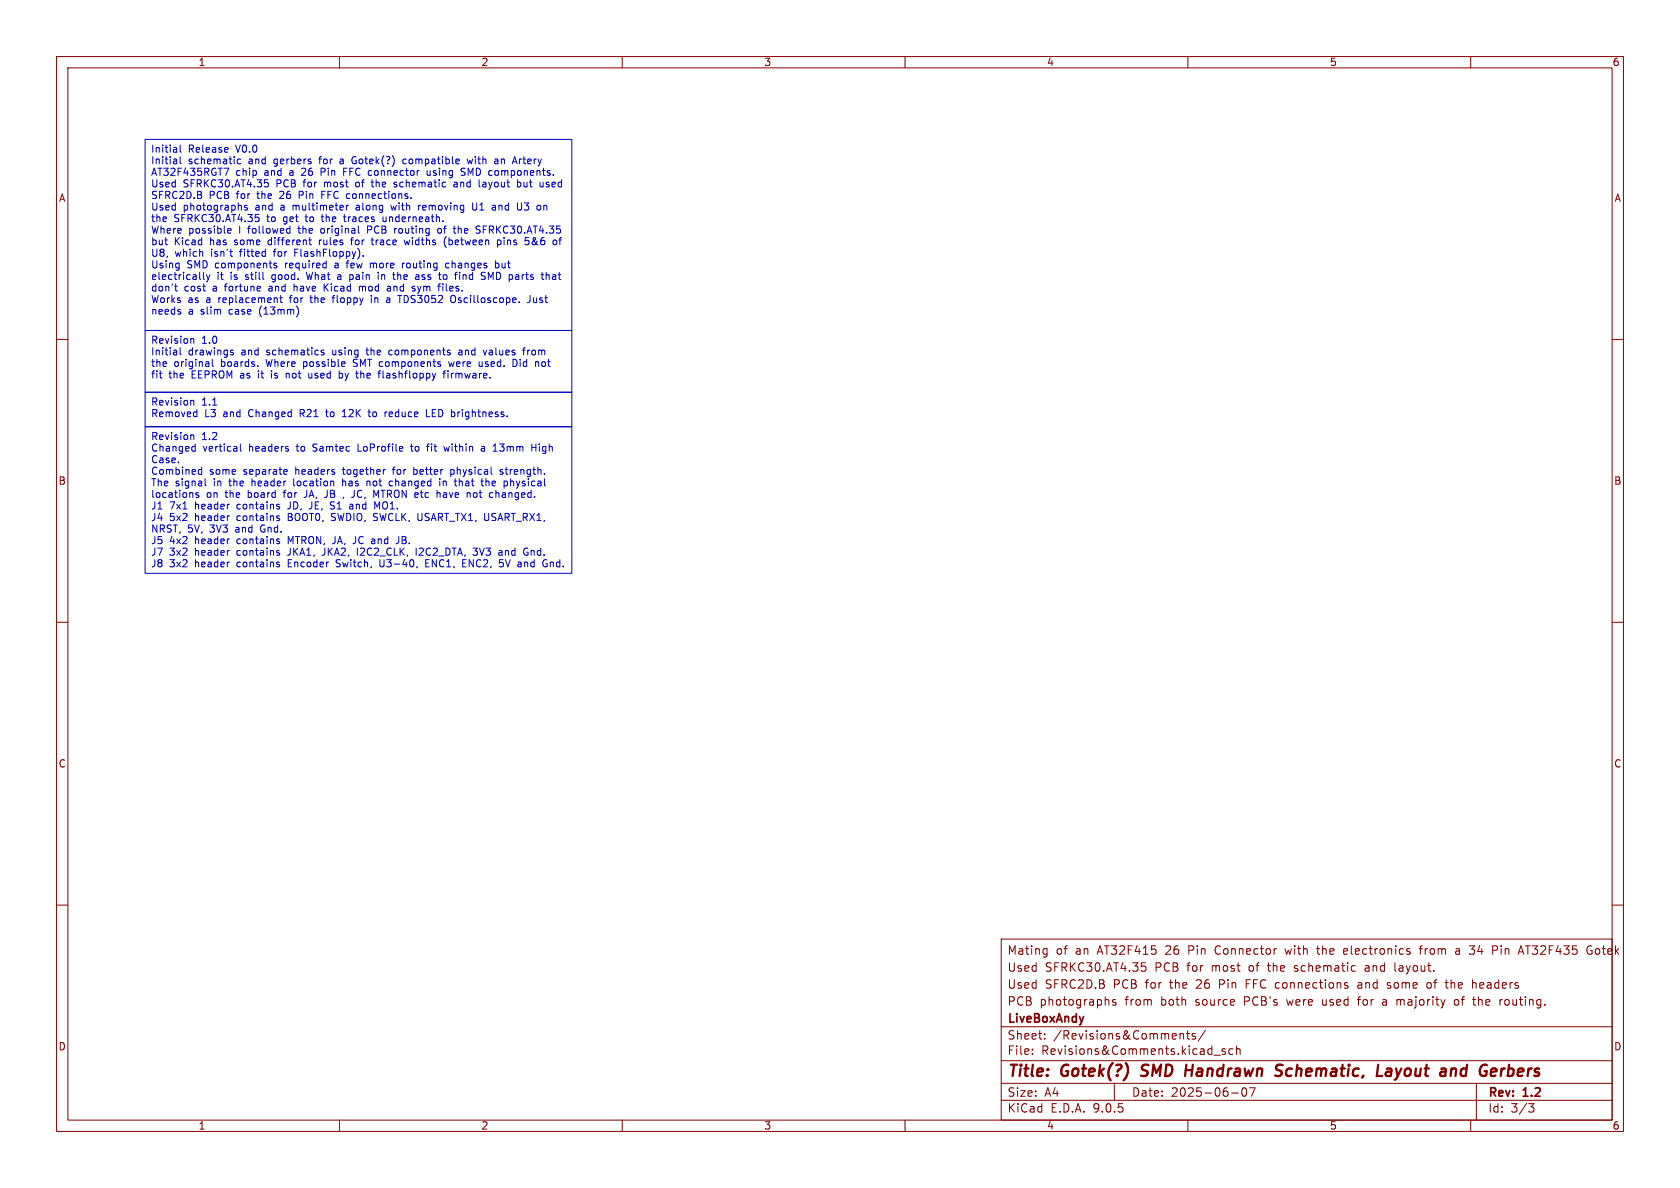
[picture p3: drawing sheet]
<svg xmlns="http://www.w3.org/2000/svg" width="297mm" height="210mm" viewBox="0 0 297 210" stroke-linecap="round" stroke-linejoin="round" font-family="sans-serif">
<g fill="none" stroke="#840000" stroke-width=".18">
<path d="M10 10h277v190h-277zM12 12h273v186h-273zM60 10v2M110 10v2M160 10v2M210 10v2M260 10v2M10 60h2M285 60h2M10 110h2M285 110h2M10 160h2"/>
<path d="M177 166h108v32h-108zM184.7 167.7l.4 .1M185.1 167.7v1.2l-.3 .3M185.1 168.6l-.4 .1M197.2 176.8l-.3-.1-.2 .2v.2l.5 .2v.3h-.5M201.8 170.2h.7M202 170.8h.3l.3 .3-.1 .5-.5 .1M220.3 173.9h.5M221 173.2h-.7v1.5M227.2 167.7l.3 1M228.8 171.6l.2 .1M228.9 170.8v.3"/>
<path d="M232.7 167.7h.6M233 167.2v1.3l.2 .2M233.8 176.7l.1 .9M238 167.7h-.3l-.2 .2 .1 .7 .4 .1M238.1 174.2l.2 .2-.2 .3M238.1 173.7l.1 .1M238.2 168.1l-.7 .1M240 176.7h.5M240.4 176.2l-.2 .2v1.3M240.5 173.7l-.4 .1M240.6 174.1h-.4a.29 .29 0 0 0-.2 .3 .29 .29 0 0 0 .2 .3h.4M241.8 170.7l-.4 .1"/>
<path d="M241.9 171.1h-.4a.29 .29 0 0 0-.2 .3 .29 .29 0 0 0 .2 .3h.4M244.5 176.8h.5l.1 .9M245.1 177.1h-.5a.29 .29 0 0 0-.2 .3 .29 .29 0 0 0 .2 .3l.5-.1M245.2 174.6h.6M245.8 173.8l-.3-.1-.3 .2 .1 .2 .5 .2M246.6 170.2v1.3l.2 .2M247 176.7v1M247.5 176.8l-.3-.1-.2 .1M249.1 168.2l.2 .2-.2 .3M249.1 167.7l.1 .1M250.9 167.7h.6M251.5 167.2l-.4 .2v1.3"/>
<path d="M253 173.8l-.5-.1-.3 .3v.4l.2 .2 .3 .1 .3-.1M255.5 173.7h.5M255.9 174.7h.1M257.4 167.8l.4-.1 .2 .2M257.8 176.8l-.4-.1-.3 .3v.4l.1 .2 .4 .1 .2-.1M258 168.1h-.5a.29 .29 0 0 0-.2 .3 .29 .29 0 0 0 .2 .3l.5-.1M259.7 167.2h1l-.5 .6M260.3 176.7h.6M260.4 167.8l.3 .3M260.5 173.7h.2l.3 .2v.8M260.7 168.4l-.3 .3M260.7 177.7h.2"/>
<path d="M263.9 167.2h.6l.2 .3-.1 .4-.7 .1M265.5 176.7h.1M266.3 176.7l-.3 .3v.4l.3 .3M268.5 168.3h.7M268.9 167.2l.5 1.5M281.2 168.1h.3l-.1 .5a.54 .54 0 0 1-.7-.1M281.4 167.3a.54 .54 0 0 0-.7 .1M285 160h2M60 198v2M110 198v2M160 198v2M177 194.5h108"/>
<path d="M177 191.5h108M177 187.5h108M177 181.5h108M182.5 186.3v.1M182.5 185.5v.1M184.7 183.6v.1M184.7 182.8v.1M197 191.5v3M208.7 182.8h.5v.9M209.7 182.7h.6M210 182.2v1.3l.3 .2M210 198v2"/>
<path d="M211.3 182.8l-.3-.1-.3 .2 .1 .2 .5 .2v.3h-.6M213.1 182.1l-1.3 2M214.6 186.5h1.1M216.6 185.5l-.4-.1-.2 .2 .1 .2 .5 .2v.3h-.6M217.7 193.2h1.2M218 185.5l-.5-.1-.3 .3v.4l.2 .2h.6M218.6 185.5l.2-.1 .4 .1v.9M218.6 184.9v1.5M219.7 192.4l.2-.1a.81 .81 0 0 1 .6 .6 .81 .81 0 0 1-.3 .8l-.2 .1a.81 .81 0 0 1-.3-1.4zM220.9 192.3h1l-.7 1.5M260 198v2M261 191.5v6.5"/>
<path d="M270.2 195.1h1l-.5 .6 .4 .1 .1 .5-.3 .3h-.4"/>
</g>
<path d="M201.7 190.1l.3 .1M202 188.4l-.1 .2v.4M209.6 189.2h1.2M225.6 189l.7 .3a.49 .49 0 0 1 .3 .5 .49 .49 0 0 1-.4 .4l-.8-.1M226.8 188.3a.85 .85 0 0 0-1.1 .1l-.1 .2M243.6 188.2l-.2 2h.9M245.2 189l.2-.1 .5 .1M246 189.4h-.7a.4 .4 0 0 0-.3 .4 .4 .4 0 0 0 .2 .4l.7-.1M246 189.2l-.1 1M256.9 188.9l.5 .1v.2l-.1 1M265.5 188.9l-.2 1.3M265.8 188.9l-.4 .4" fill="none" stroke="#840000" stroke-width=".4"/>
<g fill="none" stroke="#0000c2" stroke-width=".18">
<path d="M25.7 24.6h75.4v33.8h-75.4zM31.2 26.1v.8M31.2 28.2v.8M31.2 26.9h-.1M31.2 26.4h-.1M31.2 28.9l-.1 .1M31.2 28.4l-.1 .1M31.8 25.6v1.1l.2 .2M31.8 27.7v1.1l.2 .2M40.4 29.7l-.5 1.3M42.6 28.2l-.4-.1-.3 .3 .2 .5h.5M43.7 36.3h-.3l-.2 .2 .1 .2 .4 .1v.3h-.5"/>
<path d="M45.3 38.4h.3l.2 .2-.1 .5-.4 .1M46.9 32.3h.3l.2 .2-.1 .5h-.4M51.3 40v1.2M52.9 34.5h.5M53.4 33.8h-.5v1.3M56.8 29.7v1.3M56.8 30.4h.4M56.8 38.3h.4M56.9 34.4h.4M56.9 37.9l.1 1.2M57.5 33.8h-.6v1.3M60.3 28.1l-.2 .1"/>
<path d="M60.3 28.5l-.2 .2 .2 .3M60.7 38.3h.5M60.8 30.3h.4M60.8 29.7v1.3M60.9 37.9v1.1l.3 .2M61.2 36.3v.8M61.6 36.3l-.4 .2M62.3 28.7l.3 .3M62.6 27.7l-.3 .3M63 32.3l-.1 .1 .1 .6M63.1 36.3h-.1M63.1 36.7l-.2 .1 .2 .3"/>
<path d="M65 40v1.2M65.6 32.2h.5M65.8 31.8v1.1l.3 .1M67.7 38.3l.1 .8 .3 .1 .2-.1M69.1 36.3l.2 .8 .3-.6M70.1 32.3l-.3-.1-.2 .2 .6 .4M70.2 32.9l-.2 .1h-.4M71.8 28.2l-.3-.1-.3 .3 .1 .5h.5M72.7 35v.1M74 36.3v.8M74.4 36.3l-.4 .2M75.5 30.2l.1 .7 .3 .1 .2-.1"/>
<path d="M76.1 30.2v.8M80.8 32.5l-.4 .1-.2 .1 .2 .3h.4M80.8 32.4v.6M81 40v1.2M82.2 29.8l-.5-.1-.1 .2v.3l.5 .3 .1 .3-.2 .2-.5-.1M82.6 28.1l.2 .9 .3-.6 .2 .6 .3-.9M83.6 35.9v1l.2 .2h.4l.1-.2v-1M84.7 40h.2M85.8 32.6h-.3l-.2 .1 .1 .3h.4M87.2 36.3h.3l.1 .8M87.5 28.9h.5M87.5 28.2h.5v.8"/>
<path d="M87.6 37.1h-.4M87.6 36.6l-.4 .1M88 28.4l-.5 .1M90.6 29l.4-1.3 .4 1.3M91.5 31.8v1.2M92 32.3v.6l-.2 .1h-.3M92.2 35.9v1l-.1 .2h-.4M96.1 36.3v.8M96.3 36.3l-.2 .1M96.6 33h.3M96.6 32.4v.2h.3M25.7 58.4h75.4v10.9h-75.4z"/>
<path d="M31.1 50.2v1.1l.3 .1M31.5 46.5l.2 .1M31.7 46.5l-.1 1.2M31.7 47.3l-.2 .1M33.8 59.9h.4l.1 .8M35.4 49.3l.1 .1M36 48.1v1.1l.1 .2M36.5 48.6l.3 .8M36.8 49.4l-.3 .4M37.1 48.6l-.3 .8M40.3 41.2h.5M40.3 40.4h.4l.2 .3-.6 .1"/>
<path d="M40.6 44.5h.5M41 45.3h.1M48.9 46.6l-.3-.1-.2 .2 .1 .2 .4 .1v.3h-.5M49.4 52.6h.5M49.6 52.2v1.1l.3 .2M51.3 41.2h-.2M52 50.2v1.2M52.1 44.6h.4M52.1 44v1.3M54.2 48.1l.3 1.3M54.6 42.4h.5M54.8 52.6h.5"/>
<path d="M54.8 43.2l.3 .1M54.9 52.2l.1 1.2M56.5 42.4v.9M56.7 42.4l-.2 .3M56.8 40.4l-.1 .2 .1 .6M57.3 50.2v1.2M57.5 50.7l.5 .7M58 50.2l-.7 .7M58.7 52.6h.5M58.9 52.4v1.1M60.1 48.6h-.4M60.1 48.9h-.3l-.1 .2v.2l.4 .1"/>
<path d="M61.4 46.3v1.1M62 48.6l.4 .1M62.1 42.2v1.1M62.4 49.3l-.4 .1M63.5 50.6v.8M64.2 45.2v.1M65 40.6h.5M65.5 46.5v.9M65.6 42.4h.5M65.7 52.6v.9M65.8 42v1.1l.3 .2M65.8 46.5l-.3 .1"/>
<path d="M66.9 48.6v.8M67.5 48.6v.8M67.6 48.6l-.1 .1M68.5 51.4h.5M68.5 50.7h.5v.7M68.5 52.6h.2l.2 .2v.7M68.9 53.4l-.4 .1M68.9 52.9l-.4 .1M69 50.9l-.5 .1M70.1 40.4h-.2M70.3 48.1v1.3M70.5 48.6l-.2 .1"/>
<path d="M70.7 52.2v1.3M71.2 46.5v.9M71.5 42.4l.2 .9 .2-.6 .3 .6 .2-.9M71.5 46.5l-.3 .3M73 51l.3 .1 .1 .2-.2 .1h-.2M73 50.6l.3 .1M74.1 48.7v.7M74.1 49.3l-.2 .1M74.1 48.9h-.2M77.4 40.5l.2-.1 .4 .1 .1 .5-.2 .2h-.3l-.2-.1zM77.7 48.1v1.1M78.3 50.6v.8"/>
<path d="M78.4 48.7l.2-.1 .4 .1M78.4 49.3l.2 .1 .4-.1M78.7 42.2a1.48 1.48 0 0 0 .2 1.6M79.4 46.6l-.4-.1-.2 .3 .1 .5h.5M79.4 42v1.3M79.4 43.2l.1 .1M79.5 42.4l-.1 .1M80.5 52.4a.85 .85 0 0 1-.3 1.1l-.3-.1M81.2 40.4l-.2 .1M81.9 48.6v.8M84.6 40.6l.3 .3-.3 .3M87.2 48.1l-.4 .9-.5-.9v1.3"/>
<path d="M87.6 46.1v1.3M87.6 46.6l.4-.1 .2 .3-.1 .5h-.5M88 42.5l.3-.1 .3 .3-.1 .5h-.5M88 42.4v1.3M93.3 42.5l.2 .2v.3l-.2 .3M93.7 52.2v.9a.41 .41 0 0 1-.5 .4M94.2 42.7l-.1 .1 .1 .4M94.3 52.6v.7l.4 .2M96.9 48.6l.2 .1v.7M98.1 48.6h-.4M98.1 48.9h-.3l-.2 .2 .1 .2 .4 .1M98.4 42.5v.6"/>
<path d="M98.8 42.4h.5M99 42.2v1.1M25.7 69.3h75.4v6.1h-75.4zM25.7 75.4h75.4v25.9h-75.4zM28.2 66h.4M28.5 66.8h.1M31.2 62v.7M31.2 62.7h-.1M31.2 62.2l-.1 .1M31.8 61.5v1.1l.2 .1M33.8 70.8h.4l.1 .8M33.8 76.9h.4l.1 .8"/>
<path d="M34.1 78.9l.4 .1M34.5 79.7l-.4 .1M34.5 78.5v1.3M34.7 72.8l.1 .1M34.8 72.4v1.3M34.8 73.6l-.1 .1M37.5 63.5v1.1l.2 .2M40.8 62.3l.5 .2-.1 .2h-.3M40.8 62h.4M42.5 78.5v1.1l.2 .2M45.6 64.7v.1M48 66v.8"/>
<path d="M50.6 66v.8M51 66l-.4 .1M54.6 66v.8h.3l.2-.1M56.8 62.1l.5 .4-.2 .2h-.3M57.2 62l-.3-.1-.1 .2M57.5 72.8h.5M57.7 72.4l.1 1.2M60 65.6v1.2M60.5 73.7h.7M60.5 72.8l.4-.4v1.3M60.5 66.1v.6l-.2 .1h-.3M62.4 64.7l.2 .1"/>
<path d="M63.3 78.5v1.3h.6M63.8 65.6v1.2M64.7 61.9h.5M64.9 61.5v1.2M65 72.8h.5M65.2 72.4v1.1l.3 .2M67.7 65.6v1l.2 .2M68.4 72.8l-.2 .1M68.9 72.9v.7M69.2 61.9l-.3 .1-.2 .1 .1 .5 .4 .1M69.4 73.1l-.6 .1M72.5 78.9h.5"/>
<path d="M72.7 78.5v1.1l.3 .2M75.4 72.4v1.3h.6M75.4 78.9h.5M75.9 78.5l-.3 .2M78.3 66h.5M78.5 78.9l.2 .9 .3-.6 .2 .6 .2-.9M78.8 65.6l-.3 .1v1.1M79.2 65.6v.1M79.2 66v.8M79.3 63.9l.3 .9 .2-.6 .2 .6M81.1 62h.5M81.7 62.2l-.4 .1-.2 .1 .2 .3h.4"/>
<path d="M85.1 79h.5l.1 .8M85.2 63.9v.9M85.2 64.7l-.1 .1-.3-.1M85.4 61.9l.3 .8 .3-.8M85.7 79.2l-.5 .1-.1 .2 .1 .3 .5-.1M87.4 78.7l.1-.2v1.3M88.3 78.5h.8M88.3 79.6l.2 .2M91.3 63.7a.66 .66 0 0 1 .1 .8 .66 .66 0 0 1-.7 .3M92.4 61.9h.5M92.9 61.5l-.3 .2v1M93.3 61.9v.8"/>
<path d="M93.4 62l-.1 .1M94 79.1h.7M94.7 78.5v1.3M95.3 78.5v.1M95.3 78.9v.9M95.8 64.1v.6M34.6 87.3l.1 .2 .5 .2-.2 .2h-.4M35.2 83.8h.5M35.2 83.1h.5M35.7 82.6v1.2M36.3 84.6v1.1l.1 .2M49.3 89.6l.1 .1-.1 .3"/>
<path d="M49.3 91.6l.1 .2-.1 .2M49.3 95.7l.1 .2-.1 .2M49.3 97.7l.1 .2-.1 .3M49.3 99.8l.1 .2-.1 .2M49.3 89.1l.1 .1M49.3 91.2h.1M49.3 95.3h.1M49.3 97.3l.1 .1M49.3 99.4h.1M50.4 83l.3 .1 .1 .2-.6 .1M50.7 83.8h-.3M51.9 84.6v1.1l.2 .2"/>
<path d="M54 87.9h-.3M54.9 89.9l-.3 .1M57.2 98.1l-.3 .1M57.8 87.8l-.3 .1M58.4 89.9l.5 .1M58.4 89.1l.1 .2 .4 .1M58.6 92h.2M58.8 90.8l-.2 .2 .2 .4M59.5 99.4l.2 .1M60.6 84.6v1.3M62.4 89.4l-.4 .1-.2 .2 .2 .3 .4-.1M62.6 86.7v.9"/>
<path d="M62.8 95.9l-.3 .2M63.2 96.9v1.3M64.9 85v.9M65.8 95.3h.4M66.3 88.7l.4 .9 .4-.9M66.3 96.1h-.5M66.3 95.6h-.5M66.5 87.6l.4-.9v1.2M67.2 98.9v1.1l.1 .1 .3 .1M68.9 85.8h.5M68.9 85.1h.5M69.3 83h.5"/>
<path d="M69.6 82.6l-.1 1.2M70.5 94.8v1l-.4 .3M73.2 83.8h.3M73.2 82.6v1.2M73.5 83l-.3 .1M73.6 96.9v1.3M74.8 97.4l-.7 .8h.7M75.3 98.9v1.3h.6M75.3 99.5h.4M77.7 85v.9M78.4 85v.9M78.7 85l-.3 .2"/>
<path d="M78.8 87.1h-.4M78.8 87.5h-.3l-.1 .1v.3h.4M79.7 83.1l.3-.1 .2 .1M79.7 83v1.3M80.2 83.7l-.2 .1h-.3M81.2 84.6v1.3M81.8 99.5h.4M83.6 96.9h.8l-.4 .5h.3l.1 .2M84.2 87.1h-.3l-.2 .2v.5l.2 .1h.3M84.4 97.9l-.2 .3h-.4M85.9 84.6v1.3M86.4 90.8v1l-.1 .2h-.4"/>
<path d="M87.7 87.2l.1-.1h.3l.1 .8M87.7 86.7v1.2M88.3 98.9h.6M88.5 99.4h.3l.2 .3-.1 .4-.4 .1M88.6 97.3l.2 .2v.7M88.8 98.1l-.2 .1M88.8 97.6l-.2 .1M88.9 83.1l-.3-.1-.2 .2 .1 .2 .4 .1v.3h-.5M90.3 84.6v1.3M93 96.9h.3M93.1 97.6h.3v.4l-.4 .2M96.5 99.7h.2v.4"/>
<path d="M97.3 99.4v.8M97.3 99.4v.1M59.4 100.1l.2 .1M73.8 100.1l-.1 .2M81.8 100.2h.6"/>
</g>
<g font-size="2.8" fill="#840000">
<text x="178" y="190.9">Title:</text>
<text x="187.7" y="190.9">Gotek(?)</text>
<text x="202.6" y="190.9">SMD</text>
<text x="211.2" y="190.9">Handrawn</text>
<text x="228" y="190.9">Schematic,</text>
<text x="246.7" y="190.9">Layout</text>
<text x="258.7" y="190.9">and</text>
<text x="266.5" y="190.9">Gerbers</text>
</g>
<g font-size="2.1" fill="#840000">
<text x="178" y="172">Used</text>
<text x="178" y="169">Mating</text>
<text x="184.7" y="172">SFRKC30.AT4.35</text>
<text x="186.7" y="169">of</text>
<text x="190.2" y="169">an</text>
<text x="194.2" y="169">AT32F415</text>
<text x="204.2" y="172">PCB</text>
<text x="206.3" y="169">26</text>
<text x="210" y="172">for</text>
<text x="210.5" y="169">Pin</text>
<text x="214.5" y="172">most</text>
<text x="215.4" y="169">Connector</text>
<text x="221.2" y="172">of</text>
<text x="224.7" y="172">the</text>
<text x="228" y="169">with</text>
<text x="229.5" y="172">schematic</text>
<text x="233.8" y="169">the</text>
<text x="238.6" y="169">electronics</text>
<text x="242.2" y="172">and</text>
<text x="247.6" y="172">layout.</text>
<text x="252.2" y="169">from</text>
<text x="258.7" y="169">a</text>
<text x="261.3" y="169">34</text>
<text x="265.5" y="169">Pin</text>
<text x="270.3" y="169">AT32F435</text>
<text x="282.5" y="169">Gotek</text>
<text x="178" y="178">PCB</text>
<text x="178" y="175">Used</text>
<text x="183.8" y="178">photographs</text>
<text x="184.7" y="175">SFRC2D.B</text>
<text x="196.9" y="175">PCB</text>
<text x="199" y="178">from</text>
<text x="202.7" y="175">for</text>
<text x="205.4" y="178">both</text>
<text x="207.1" y="175">the</text>
<text x="211.6" y="178">source</text>
<text x="211.9" y="175">26</text>
<text x="216.1" y="175">Pin</text>
<text x="220.4" y="178">PCB's</text>
<text x="221" y="175">FFC connections</text>
<text x="228.1" y="178">were</text>
<text x="234.5" y="178">used</text>
<text x="241" y="178">for</text>
<text x="241.1" y="175">and</text>
<text x="246.4" y="175">some</text>
<text x="248.1" y="178">majority</text>
<text x="253.6" y="175">of</text>
<text x="257.1" y="175">the</text>
<text x="258.4" y="178">of</text>
<text x="261.9" y="175">headers</text>
<text x="262" y="178">the</text>
<text x="266.8" y="178">routing.</text>
<text x="178" y="184">Sheet:</text>
<text x="178" y="181.2">LiveBoxAndy</text>
<text x="186.2" y="184">/Revisions&amp;Comments/</text>
<text x="178" y="186.7">File:</text>
<text x="184.1" y="186.7">Revisions&amp;Comments.kicad_sch</text>
<text x="178" y="196.9">KiCad</text>
<text x="178" y="194.1">Size:</text>
<text x="184.7" y="194.1">A4</text>
<text x="185.7" y="196.9">E.D.A.</text>
<text x="193.3" y="196.9">9.0.5</text>
<text x="200" y="194.1">Date:</text>
<text x="207" y="194.1">2025-06-07</text>
<text x="263" y="194.3">Rev:</text>
<text x="263" y="196.9">Id:</text>
<text x="267.1" y="196.9">3/3</text>
<text x="269.4" y="194.3">1.2</text>
</g>
<g font-size="1.8" fill="#840000">
<text x="35" y="11.9">1</text>
<text x="85" y="11.9">2</text>
<text x="135" y="11.9">3</text>
<text x="185" y="11.9">4</text>
<text x="235" y="11.9">5</text>
<text x="285" y="11.9">6</text>
<text x="10.3" y="35.9">A</text>
<text x="285.3" y="35.9">A</text>
<text x="10.3" y="85.9">B</text>
<text x="285.3" y="85.9">B</text>
<text x="10.3" y="135.9">C</text>
<text x="285.3" y="135.9">C</text>
<text x="10.3" y="185.9">D</text>
<text x="285.3" y="185.9">D</text>
<text x="35" y="199.9">1</text>
<text x="85" y="199.9">2</text>
<text x="135" y="199.9">3</text>
<text x="185" y="199.9">4</text>
<text x="235" y="199.9">5</text>
<text x="285" y="199.9">6</text>
</g>
<g font-size="1.8" fill="#0000c2">
<text x="26.6" y="27.3">Initial</text>
<text x="26.6" y="29.4">Initial</text>
<text x="33.3" y="27.3">Release</text>
<text x="33.3" y="29.4">schematic</text>
<text x="41.8" y="27.3">V0.0</text>
<text x="44.1" y="29.4">and</text>
<text x="48.7" y="29.4">gerbers</text>
<text x="56.9" y="29.4">for</text>
<text x="60.8" y="29.4">a</text>
<text x="63.1" y="29.4">Gotek(?)</text>
<text x="72.3" y="29.4">compatible</text>
<text x="83.9" y="29.4">with</text>
<text x="88.9" y="29.4">an</text>
<text x="92.4" y="29.4">Artery</text>
<text x="26.6" y="31.4">AT32F435RGT7</text>
<text x="26.6" y="33.5">Used</text>
<text x="26.6" y="35.5">SFRC2D.B</text>
<text x="32.4" y="33.5">SFRKC30.AT4.35</text>
<text x="37" y="35.5">PCB</text>
<text x="41.7" y="31.4">chip</text>
<text x="42" y="35.5">for</text>
<text x="45.8" y="35.5">the</text>
<text x="46.8" y="31.4">and</text>
<text x="49" y="33.5">PCB</text>
<text x="49.9" y="35.5">26</text>
<text x="51.5" y="31.4">a</text>
<text x="53.5" y="35.5">Pin</text>
<text x="53.8" y="31.4">26</text>
<text x="53.9" y="33.5">for</text>
<text x="57.4" y="31.4">Pin</text>
<text x="57.7" y="35.5">FFC connections.</text>
<text x="57.8" y="33.5">most</text>
<text x="61.6" y="31.4">FFC connector</text>
<text x="63.5" y="33.5">of</text>
<text x="66.6" y="33.5">the</text>
<text x="70.7" y="33.5">schematic</text>
<text x="76.7" y="31.4">using</text>
<text x="81.5" y="33.5">and</text>
<text x="83" y="31.4">SMD components.</text>
<text x="86.1" y="33.5">layout</text>
<text x="93.1" y="33.5">but</text>
<text x="97.3" y="33.5">used</text>
<text x="26.6" y="37.5">Used</text>
<text x="26.6" y="39.6">the</text>
<text x="26.6" y="41.6">Where</text>
<text x="30.7" y="39.6">SFRKC30.AT4.35</text>
<text x="32.4" y="37.5">photographs</text>
<text x="33.3" y="41.6">possible</text>
<text x="42.4" y="41.6">I</text>
<text x="44.1" y="41.6">followed</text>
<text x="45.3" y="37.5">and</text>
<text x="47.3" y="39.6">to</text>
<text x="49.9" y="37.5">a</text>
<text x="50.4" y="39.6">get</text>
<text x="52.2" y="37.5">multimeter</text>
<text x="53.2" y="41.6">the</text>
<text x="54.5" y="39.6">to</text>
<text x="57.4" y="41.6">original</text>
<text x="57.6" y="39.6">the</text>
<text x="61.7" y="39.6">traces</text>
<text x="63.6" y="37.5">along</text>
<text x="65.8" y="41.6">PCB</text>
<text x="68.7" y="39.6">underneath.</text>
<text x="70" y="37.5">with</text>
<text x="70.8" y="41.6">routing</text>
<text x="75" y="37.5">removing</text>
<text x="78.7" y="41.6">of</text>
<text x="81.7" y="41.6">the</text>
<text x="84.8" y="37.5">U1</text>
<text x="85.8" y="41.6">SFRKC30.AT4.35</text>
<text x="88.5" y="37.5">and</text>
<text x="93.1" y="37.5">U3</text>
<text x="96.8" y="37.5">on</text>
<text x="26.6" y="43.7">but</text>
<text x="26.6" y="45.7">U8,</text>
<text x="26.6" y="47.8">Using</text>
<text x="30.8" y="43.7">Kicad</text>
<text x="30.9" y="45.7">which</text>
<text x="33" y="47.8">SMD components</text>
<text x="37.2" y="43.7">has</text>
<text x="37.4" y="45.7">isn't</text>
<text x="41.7" y="43.7">some</text>
<text x="42.7" y="45.7">fitted</text>
<text x="47.9" y="43.7">different</text>
<text x="48.9" y="45.7">for</text>
<text x="50.7" y="47.8">required</text>
<text x="52.7" y="45.7">FlashFloppy).</text>
<text x="57.1" y="43.7">rules</text>
<text x="59.7" y="47.8">a</text>
<text x="62" y="47.8">few</text>
<text x="63" y="43.7">for</text>
<text x="66.3" y="47.8">more</text>
<text x="66.8" y="43.7">trace</text>
<text x="72.2" y="47.8">routing</text>
<text x="72.8" y="43.7">widths</text>
<text x="80" y="43.7">(between</text>
<text x="80.1" y="47.8">changes</text>
<text x="89" y="47.8">but</text>
<text x="89.6" y="43.7">pins</text>
<text x="94.7" y="43.7">5&amp;6</text>
<text x="26.6" y="49.8">electrically</text>
<text x="26.6" y="51.9">don't</text>
<text x="26.6" y="53.9">Works</text>
<text x="32.6" y="51.9">cost</text>
<text x="33.2" y="53.9">as</text>
<text x="36.6" y="53.9">a</text>
<text x="37.7" y="51.9">a</text>
<text x="38.4" y="49.8">it</text>
<text x="38.9" y="53.9">replacement</text>
<text x="40" y="51.9">fortune</text>
<text x="40.9" y="49.8">is</text>
<text x="43.7" y="49.8">still</text>
<text x="48" y="51.9">and</text>
<text x="48.5" y="49.8">good.</text>
<text x="51.7" y="53.9">for</text>
<text x="52.6" y="51.9">have</text>
<text x="54.9" y="49.8">What</text>
<text x="55.6" y="53.9">the</text>
<text x="58.1" y="51.9">Kicad</text>
<text x="59.7" y="53.9">floppy</text>
<text x="60.5" y="49.8">a</text>
<text x="62.9" y="49.8">pain</text>
<text x="64.6" y="51.9">mod</text>
<text x="66.7" y="53.9">in</text>
<text x="68.1" y="49.8">in</text>
<text x="69.7" y="51.9">and</text>
<text x="71" y="49.8">the</text>
<text x="71.9" y="53.9">TDS3052</text>
<text x="74.3" y="51.9">sym</text>
<text x="75.1" y="49.8">ass</text>
<text x="79.2" y="51.9">files.</text>
<text x="79.5" y="49.8">to</text>
<text x="81.4" y="53.9">Oscilloscope.</text>
<text x="82.6" y="49.8">find</text>
<text x="87.4" y="49.8">SMD parts</text>
<text x="95.2" y="53.9">Just</text>
<text x="98.5" y="49.8">that</text>
<text x="26.6" y="55.9">needs</text>
<text x="33.3" y="55.9">a</text>
<text x="35.6" y="55.9">slim</text>
<text x="40.8" y="55.9">case</text>
<text x="46.3" y="55.9">(13mm)</text>
<text x="26.6" y="61.1">Revision</text>
<text x="26.6" y="63.1">Initial</text>
<text x="26.6" y="65.2">the</text>
<text x="30.7" y="65.2">original</text>
<text x="33.3" y="63.1">drawings</text>
<text x="35.6" y="61.1">1.0</text>
<text x="39.2" y="65.2">boards.</text>
<text x="42.8" y="63.1">and</text>
<text x="47.4" y="65.2">Where</text>
<text x="47.4" y="63.1">schematics</text>
<text x="54.1" y="65.2">possible</text>
<text x="59.2" y="63.1">using</text>
<text x="63.1" y="65.2">SMT components</text>
<text x="65.5" y="63.1">the</text>
<text x="69.6" y="63.1">components</text>
<text x="80.5" y="65.2">were</text>
<text x="82.2" y="63.1">and</text>
<text x="85.9" y="65.2">used.</text>
<text x="86.8" y="63.1">values</text>
<text x="92.1" y="65.2">Did</text>
<text x="94" y="63.1">from</text>
<text x="96.3" y="65.2">not</text>
<text x="26.6" y="67.2">fit</text>
<text x="29.8" y="67.2">the</text>
<text x="34" y="67.2">EEPROM as</text>
<text x="46.1" y="67.2">it</text>
<text x="48.6" y="67.2">is</text>
<text x="51.4" y="67.2">not</text>
<text x="55.6" y="67.2">used</text>
<text x="61.2" y="67.2">by</text>
<text x="64.5" y="67.2">the</text>
<text x="68.6" y="67.2">flashfloppy</text>
<text x="80.3" y="67.2">firmware.</text>
<text x="26.6" y="72">Revision</text>
<text x="26.6" y="74.1">Removed</text>
<text x="35.6" y="72">1.1</text>
<text x="36.2" y="74.1">L3</text>
<text x="39.6" y="74.1">and</text>
<text x="44.2" y="74.1">Changed</text>
<text x="53.5" y="74.1">R21</text>
<text x="58.3" y="74.1">to</text>
<text x="61.4" y="74.1">12K</text>
<text x="66.2" y="74.1">to</text>
<text x="69.3" y="74.1">reduce</text>
<text x="76.8" y="74.1">LED brightness.</text>
<text x="26.6" y="78.1">Revision</text>
<text x="26.6" y="80.2">Changed</text>
<text x="26.6" y="82.2">Case.</text>
<text x="35.6" y="78.1">1.2</text>
<text x="35.9" y="80.2">vertical</text>
<text x="44.1" y="80.2">headers</text>
<text x="52.7" y="80.2">to</text>
<text x="55.8" y="80.2">Samtec</text>
<text x="63.9" y="80.2">LoProfile</text>
<text x="73.5" y="80.2">to</text>
<text x="76.6" y="80.2">fit</text>
<text x="79.8" y="80.2">within</text>
<text x="86.6" y="80.2">a</text>
<text x="88.9" y="80.2">13mm</text>
<text x="95.8" y="80.2">High</text>
<text x="26.6" y="84.3">Combined</text>
<text x="26.6" y="86.3">The</text>
<text x="26.6" y="88.3">locations</text>
<text x="31" y="86.3">signal</text>
<text x="36.5" y="88.3">on</text>
<text x="37" y="84.3">some</text>
<text x="37.9" y="86.3">in</text>
<text x="40" y="88.3">the</text>
<text x="40.8" y="86.3">the</text>
<text x="43.2" y="84.3">separate</text>
<text x="44.1" y="88.3">board</text>
<text x="45" y="86.3">header</text>
<text x="50.6" y="88.3">for</text>
<text x="52.5" y="84.3">headers</text>
<text x="52.5" y="86.3">location</text>
<text x="54.5" y="88.3">JA,</text>
<text x="58.3" y="88.3">JB</text>
<text x="61.1" y="84.3">together</text>
<text x="61.4" y="86.3">has</text>
<text x="61.7" y="88.3">,</text>
<text x="63.5" y="88.3">JC,</text>
<text x="65.9" y="86.3">not</text>
<text x="67.5" y="88.3">MTRON etc</text>
<text x="70.1" y="86.3">changed</text>
<text x="70.1" y="84.3">for</text>
<text x="74" y="84.3">better</text>
<text x="79.1" y="88.3">have</text>
<text x="79.2" y="86.3">in</text>
<text x="80.7" y="84.3">physical</text>
<text x="82.1" y="86.3">that</text>
<text x="84.6" y="88.3">not</text>
<text x="87" y="86.3">the</text>
<text x="88.8" y="88.3">changed.</text>
<text x="89.7" y="84.3">strength.</text>
<text x="91.2" y="86.3">physical</text>
<text x="26.6" y="90.4">J1</text>
<text x="26.6" y="92.4">J4</text>
<text x="26.6" y="94.5">NRST,</text>
<text x="30" y="90.4">7x1</text>
<text x="30" y="92.4">5x2</text>
<text x="33.2" y="94.5">5V,</text>
<text x="34.6" y="90.4">header</text>
<text x="34.6" y="92.4">header</text>
<text x="37.2" y="94.5">3V3</text>
<text x="41.9" y="94.5">and</text>
<text x="42.2" y="90.4">contains</text>
<text x="42.2" y="92.4">contains</text>
<text x="46.5" y="94.5">Gnd.</text>
<text x="51.4" y="90.4">JD,</text>
<text x="51.4" y="92.4">BOOT0,</text>
<text x="55.4" y="90.4">JE,</text>
<text x="59.3" y="92.4">SWDIO, SWCLK, USART_TX1,</text>
<text x="59.3" y="90.4">S1</text>
<text x="62.9" y="90.4">and</text>
<text x="67.5" y="90.4">MO1.</text>
<text x="86.9" y="92.4">USART_RX1,</text>
<text x="26.6" y="96.5">J5</text>
<text x="26.6" y="98.6">J7</text>
<text x="26.6" y="100.6">J8</text>
<text x="30" y="96.5">4x2</text>
<text x="30" y="98.6">3x2</text>
<text x="30" y="100.6">3x2</text>
<text x="34.6" y="96.5">header</text>
<text x="34.6" y="98.6">header</text>
<text x="34.6" y="100.6">header</text>
<text x="42.2" y="96.5">contains</text>
<text x="42.2" y="98.6">contains</text>
<text x="42.2" y="100.6">contains</text>
<text x="51.4" y="96.5">MTRON, JA,</text>
<text x="51.4" y="98.6">JKA1,</text>
<text x="51.4" y="100.6">Encoder</text>
<text x="57.7" y="98.6">JKA2,</text>
<text x="60.1" y="100.6">Switch,</text>
<text x="63.3" y="96.5">JC</text>
<text x="64" y="98.6">I2C2_CLK,</text>
<text x="66.7" y="96.5">and</text>
<text x="68" y="100.6">U3-40,</text>
<text x="71.4" y="96.5">JB.</text>
<text x="74.6" y="98.6">I2C2_DTA,</text>
<text x="76.3" y="100.6">ENC1,</text>
<text x="83" y="100.6">ENC2,</text>
<text x="85" y="98.6">3V3</text>
<text x="89.6" y="98.6">and</text>
<text x="89.8" y="100.6">5V</text>
<text x="93.2" y="100.6">and</text>
<text x="94.3" y="98.6">Gnd.</text>
<text x="97.8" y="100.6">Gnd.</text>
</g>
</svg>
